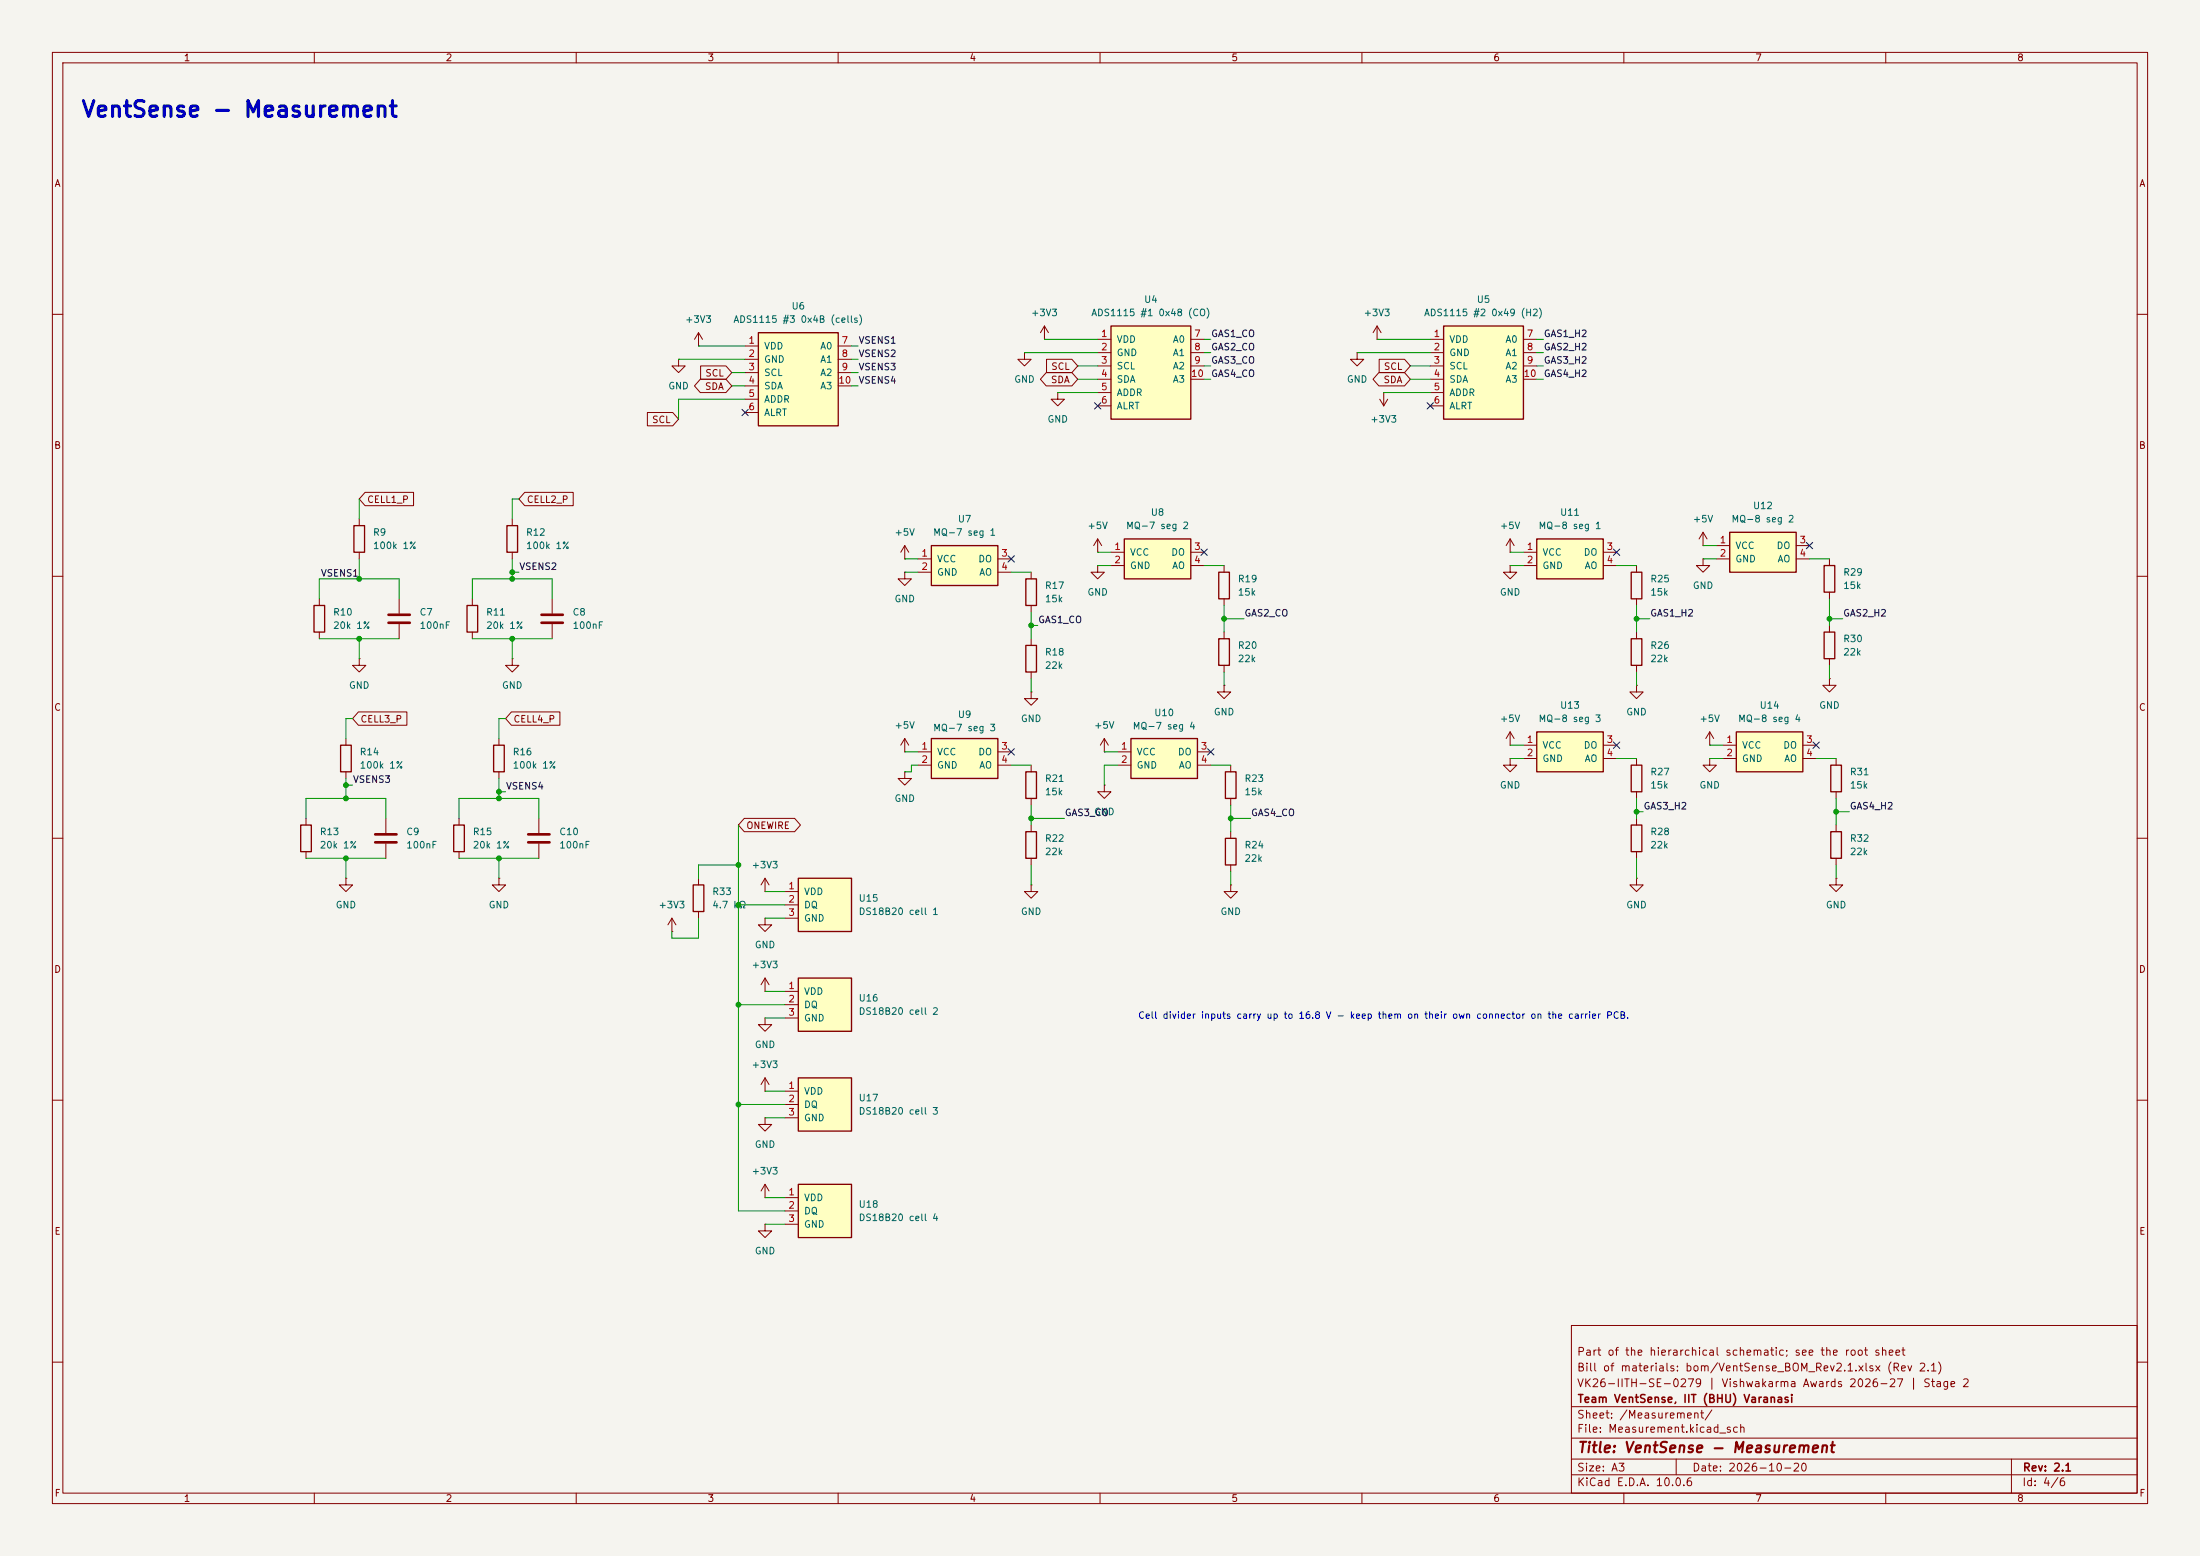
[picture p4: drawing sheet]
<svg xmlns="http://www.w3.org/2000/svg" width="420mm" height="297mm" viewBox="0 0 420 297" stroke-linecap="round" stroke-linejoin="round" font-family="sans-serif">
<path d="M0 0h420v297h-420z" fill="#f5f4ef" stroke="#f5f4ef" stroke-width=".19"/>
<g fill="none" stroke="#840000" stroke-width=".19">
<path d="M10 10h400v277h-400zM12 12h396v273h-396zM60 10v2M110 10v2M160 10v2M210 10v2M260 10v2M310 10v2M360 10v2M10 60h2M408 60h2M10 110h2"/>
<path d="M312.4 108v1.2M312.4 114.3v1.3M408 110h2M10 160h2M408 160h2M10 210h2M408 210h2M300 253h108v32h-108zM10 260h2M300 278.5h108M300 274.5h108M300 268.5h108"/>
<path d="M320 278.5v3M384 278.5v6.5M408 260h2M60 285v2M110 285v2M160 285v2M210 285v2M260 285v2M300 281.5h108M310 285v2M360 285v2"/>
</g>
<path d="M311.4 109.2h2v5.1h-2z" fill="none" stroke="#840000" stroke-width=".25"/>
<path d="M212.1 62.2h15.2v17.8h-15.2z" fill="#ffffc2"/>
<path d="M212.1 62.2h15.2v17.8h-15.2z" fill="none" stroke="#840000" stroke-width=".25"/>
<path d="M209.5 64.8h2.6M209.5 67.3h2.6M209.5 69.9h2.6M209.5 72.4h2.6M209.5 74.9h2.6M209.5 77.5h2.6M227.3 64.8h2.6M227.3 67.3h2.6M227.3 69.9h2.6M227.3 72.4h2.6" fill="none" stroke="#840000" stroke-width=".19"/>
<path d="M177.8 104.1h12.7v7.7h-12.7z" fill="#ffffc2"/>
<path d="M177.8 104.1h12.7v7.7h-12.7z" fill="none" stroke="#840000" stroke-width=".25"/>
<g fill="none" stroke="#840000" stroke-width=".19">
<path d="M195.6 67.3v1.3h1.2l-1.2 1.3-1.3-1.3h1.3M195.6 67.3h.1M199.4 64.8h.1M199.4 62.2l-.8 1.3M199.4 62.2l.8 1.3M199.4 62.2v2.6M201.9 74.9v1.3h1.3l-1.3 1.3-1.2-1.3h1.2M201.9 74.9h.1M175.3 106.7h2.5M175.3 109.2h2.5M190.5 106.7h2.5M190.5 109.2h2.5"/>
<path d="M209.5 105.4h.1M209.5 102.9l-.7 1.2M209.5 102.9l.8 1.2M209.5 102.9v2.5"/>
</g>
<path d="M214.6 102.9h12.7v7.6h-12.7z" fill="#ffffc2"/>
<path d="M214.6 102.9h12.7v7.6h-12.7zM311.4 121.9h2v5.1h-2z" fill="none" stroke="#840000" stroke-width=".25"/>
<path d="M212.1 105.4h2.5M212.1 108h2.5M227.3 105.4h2.6M227.3 108h2.6M312.4 120.7v1.2M312.4 127v1.3" fill="none" stroke="#840000" stroke-width=".19"/>
<path d="M293.4 139.7h12.7v7.6h-12.7z" fill="#ffffc2"/>
<path d="M348.2 108h2.1v5h-2.1zM293.4 139.7h12.7v7.6h-12.7zM348.2 120.7h2.1v5h-2.1z" fill="none" stroke="#840000" stroke-width=".25"/>
<g fill="none" stroke="#840000" stroke-width=".19">
<path d="M325.1 106.7v1.3h1.3l-1.3 1.2-1.3-1.2h1.3M325.1 106.7h.1M325.1 104.1h.1M325.1 101.6l-.7 1.3M325.1 101.6l.8 1.3M325.1 101.6v2.5M349.2 106.7v1.3M349.2 113v1.3M349.2 119.4v1.3M349.2 125.7v1.3M290.8 142.2h2.6M290.8 144.8h2.6"/>
<path d="M306.1 142.2h2.5M306.1 144.8h2.5"/>
</g>
<path d="M330.2 101.6h12.7v7.6h-12.7z" fill="#ffffc2"/>
<path d="M89.2 115.6h2v5.1h-2zM195.8 110.5h2.1v5.1h-2.1zM330.2 101.6h12.7v7.6h-12.7zM195.8 123.2h2.1v5.1h-2.1z" fill="none" stroke="#840000" stroke-width=".25"/>
<path d="M90.2 114.3v1.3M172.7 109.2v1.3h1.3l-1.3 1.3-1.3-1.3h1.3M172.7 109.2h.1M196.8 109.2v1.3M196.8 115.6v1.2M327.7 104.1h2.5M327.7 106.7h2.5M342.9 104.1h2.5M342.9 106.7h2.5M90.2 120.7v1.2M196.8 121.9v1.3M196.8 128.3v1.2" fill="none" stroke="#840000" stroke-width=".19"/>
<path d="M152.4 226.1h10.2v10.1h-10.2z" fill="#ffffc2"/>
<path d="M152.4 226.1h10.2v10.1h-10.2z" fill="none" stroke="#840000" stroke-width=".25"/>
<path d="M146 194.3v1.3h1.3l-1.3 1.3-1.2-1.3h1.2M146 194.3h.1M149.9 228.6h2.5M149.9 231.1h2.5M149.9 233.7h2.5" fill="none" stroke="#840000" stroke-width=".19"/>
<path d="M152.4 186.7h10.2v10.2h-10.2z" fill="#ffffc2"/>
<path d="M152.4 186.7h10.2v10.2h-10.2z" fill="none" stroke="#840000" stroke-width=".25"/>
<path d="M149.9 189.2h2.5M149.9 191.8h2.5M149.9 194.3h2.5" fill="none" stroke="#840000" stroke-width=".19"/>
<path d="M152.4 205.7h10.2v10.2h-10.2z" fill="#ffffc2"/>
<path d="M96.8 100.3h2v5.1h-2zM152.4 205.7h10.2v10.2h-10.2z" fill="none" stroke="#840000" stroke-width=".25"/>
<path d="M97.8 99.1v1.2M97.8 105.4v1.3M97.8 125.7v1.3h1.3l-1.3 1.3-1.3-1.3h1.3M97.8 125.7h.1M146 208.3h.1M146 205.7l-.7 1.3M146 205.7l.8 1.3M146 205.7v2.6M149.9 208.3h2.5M149.9 210.8h2.5M149.9 213.4h2.5" fill="none" stroke="#840000" stroke-width=".19"/>
<path d="M144.8 63.5h15.2v17.8h-15.2z" fill="#ffffc2"/>
<path d="M144.8 63.5h15.2v17.8h-15.2zM232.7 121.9h2v5.1h-2zM233.9 147.3h2.1v5.1h-2.1zM233.9 160h2.1v5.1h-2.1z" fill="none" stroke="#840000" stroke-width=".25"/>
<g fill="none" stroke="#840000" stroke-width=".19">
<path d="M129.5 68.6v1.3h1.3l-1.3 1.2-1.2-1.2h1.2M129.5 68.6h.1M133.3 66h.1M133.3 63.5l-.7 1.3M133.3 63.5l.8 1.3M133.3 63.5v2.5M142.2 66h2.6M142.2 68.6h2.6M142.2 71.1h2.6M142.2 73.7h2.6M142.2 76.2h2.6M142.2 78.7h2.6"/>
<path d="M160 66h2.6M160 68.6h2.6M160 71.1h2.6M160 73.7h2.6M105.4 114.3v2.8M105.4 119.1v2.8M209.5 108v1.2h1.3l-1.3 1.3-1.2-1.3h1.2M209.5 108h.1M288.3 105.4h.1M288.3 102.9v2.5M288.3 102.9l-.8 1.2M288.3 102.9l.8 1.2"/>
<path d="M233.7 120.7v1.2M233.7 127v1.3M288.3 139.7l-.8 1.3M288.3 139.7l.8 1.3M288.3 139.7v2.5M326.4 139.7l-.8 1.3M326.4 139.7l.8 1.3M326.4 139.7v2.5M234.9 146.1v1.2M234.9 152.4v1.3M234.9 158.8v1.2M288.3 144.8v1.3h1.3l-1.3 1.2-1.3-1.2h1.3"/>
<path d="M288.3 144.8h.1M288.3 142.2h.1M326.4 142.2h.1M234.9 165.1v1.3"/>
</g>
<path d="M103.4 117.3h4M103.4 118.9h4" fill="none" stroke="#840000" stroke-width=".51"/>
<path d="M293.4 102.9h12.7v7.6h-12.7z" fill="#ffffc2"/>
<path d="M293.4 102.9h12.7v7.6h-12.7z" fill="none" stroke="#840000" stroke-width=".25"/>
<path d="M290.8 105.4h2.6M290.8 108h2.6M306.1 105.4h2.5M306.1 108h2.5" fill="none" stroke="#840000" stroke-width=".19"/>
<path d="M275.6 62.2h15.2v17.8h-15.2z" fill="#ffffc2"/>
<path d="M275.6 62.2h15.2v17.8h-15.2zM232.7 109.2h2v5.1h-2z" fill="none" stroke="#840000" stroke-width=".25"/>
<g fill="none" stroke="#840000" stroke-width=".19">
<path d="M259.1 67.3v1.3h1.2l-1.2 1.3-1.3-1.3h1.3M259.1 67.3h.1M262.9 64.8h.1M262.9 62.2l-.8 1.3M262.9 62.2l.8 1.3M262.9 62.2v2.6M273 64.8h2.6M273 67.3h2.6M273 69.9h2.6M273 72.4h2.6M273 74.9h2.6M273 77.5h2.6"/>
<path d="M290.8 64.8h2.6M290.8 67.3h2.6M290.8 69.9h2.6M290.8 72.4h2.6M233.7 108v1.2M233.7 114.3v1.3M349.2 129.5v1.3h1.3l-1.3 1.3-1.2-1.3h1.2M349.2 129.5h.1"/>
</g>
<path d="M331.5 139.7h12.7v7.6h-12.7z" fill="#ffffc2"/>
<path d="M331.5 139.7h12.7v7.6h-12.7zM311.4 146.1h2v5h-2zM311.4 157.5h2v5.1h-2zM349.5 146.1h2v5h-2zM349.5 158.8h2v5h-2z" fill="none" stroke="#840000" stroke-width=".25"/>
<g fill="none" stroke="#840000" stroke-width=".19">
<path d="M288.3 108v1.2h1.3l-1.3 1.3-1.3-1.3h1.3M288.3 108h.1M233.7 130.8v1.3h1.2l-1.2 1.3-1.3-1.3h1.3M233.7 130.8h.1M312.4 130.8v1.3h1.3l-1.3 1.3-1.3-1.3h1.3M312.4 130.8h.1M312.4 144.8v1.3M312.4 151.1v1.3M312.4 156.2v1.3M326.4 144.8v1.3h1.3l-1.3 1.2-1.3-1.2h1.3M326.4 144.8h.1M328.9 142.2h2.6"/>
<path d="M328.9 144.8h2.6M344.2 142.2h2.5M344.2 144.8h2.5M350.5 144.8v1.3M350.5 151.1v1.3M350.5 157.5v1.3M196.8 168.9v1.3h1.3l-1.3 1.3-1.2-1.3h1.2M196.8 168.9h.1M312.4 167.6v1.3h1.3l-1.3 1.3-1.3-1.3h1.3M312.4 167.6h.1M312.4 162.6v1.2M350.5 167.6v1.3h1.3l-1.3 1.3-1.3-1.3h1.3"/>
<path d="M350.5 167.6h.1M350.5 163.8v1.3"/>
</g>
<path d="M215.9 141h12.7v7.6h-12.7z" fill="#ffffc2"/>
<path d="M215.9 141h12.7v7.6h-12.7z" fill="none" stroke="#840000" stroke-width=".25"/>
<path d="M172.7 143.5h.1M172.7 141l-.7 1.2M172.7 141l.8 1.2M172.7 141v2.5M213.4 143.5h2.5M213.4 146.1h2.5M228.6 143.5h2.5M228.6 146.1h2.5" fill="none" stroke="#840000" stroke-width=".19"/>
<path d="M177.8 141h12.7v7.6h-12.7z" fill="#ffffc2"/>
<path d="M177.8 141h12.7v7.6h-12.7zM195.8 147.3h2.1v5.1h-2.1zM195.8 158.8h2.1v5h-2.1z" fill="none" stroke="#840000" stroke-width=".25"/>
<g fill="none" stroke="#840000" stroke-width=".19">
<path d="M172.7 106.7h.1M172.7 104.1l-.7 1.3M172.7 104.1l.8 1.3M172.7 104.1v2.6M196.8 132.1v1.3h1.3l-1.3 1.2-1.2-1.2h1.2M196.8 132.1h.1M172.7 147.3v1.3h1.3l-1.3 1.3-1.3-1.3h1.3M172.7 147.3h.1M175.3 143.5h2.5M175.3 146.1h2.5M190.5 143.5h2.5M190.5 146.1h2.5"/>
<path d="M196.8 146.1v1.2M196.8 152.4v1.3M196.8 157.5v1.3M210.8 143.5h.1M210.8 141l-.7 1.2M210.8 141l.8 1.2M210.8 141v2.5M146 170.2h.1M146 175.3v1.2h1.3l-1.3 1.3-1.2-1.3h1.2M146 175.3h.1M146 167.6l-.7 1.3M146 167.6l.8 1.3"/>
<path d="M146 167.6v2.6M196.8 163.8v1.3M146 189.2h.1M146 186.7v2.5M146 186.7l-.7 1.3M146 186.7l.8 1.3"/>
</g>
<path d="M152.4 167.6h10.2v10.2h-10.2z" fill="#ffffc2"/>
<path d="M59.9 115.6h2.1v5.1h-2.1zM67.6 100.3h2v5.1h-2zM57.4 157.5h2v5.1h-2zM65 142.2h2.1v5.1h-2.1zM86.6 157.5h2v5.1h-2zM94.2 142.2h2.1v5.1h-2.1zM132.3 168.9h2.1v5.1h-2.1zM152.4 167.6h10.2v10.2h-10.2z" fill="none" stroke="#840000" stroke-width=".25"/>
<g fill="none" stroke="#840000" stroke-width=".19">
<path d="M123.6 78.7h4.8l1.1 1.3-1.1 1.3h-4.8zM133.7 72.4h4.9l1.1 1.3-1.1 1.2h-4.9l-1.1-1.2zM133.7 69.8h4.9l1.1 1.3-1.1 1.3h-4.9zM199.7 71.1h4.9l1.1 1.3-1.1 1.3h-4.9l-1.1-1.3zM199.8 68.6h4.8l1.1 1.3-1.1 1.2h-4.8zM263.2 71.1h4.9l1.1 1.3-1.1 1.3h-4.9l-1.1-1.3zM263.3 68.6h4.8l1.1 1.3-1.1 1.2h-4.8zM263.4 76.2l.8 1.3M264.2 74.9h.1M264.2 74.9v2.6M264.9 76.2l-.7 1.3M68.6 99.1v1.2"/>
<path d="M69.7 94h9.2v2.5h-9.2l-1.1-1.2zM100.2 94h9.2v2.5h-9.2l-1.1-1.2zM61 114.3v1.3M68.6 105.4v1.3M76.2 114.3v2.8M76.2 119.1v2.8M61 120.7v1.2M68.4 135.9h9.3v2.5h-9.3l-1.1-1.2zM68.6 125.7v1.3h1.2l-1.2 1.3-1.3-1.3h1.3M68.6 125.7h.1M97.6 135.9h9.3v2.5h-9.3l-1.1-1.2zM58.4 156.2v1.3"/>
<path d="M66 141v1.2M66 147.3v1.3M73.7 156.2v2.8M87.6 156.2v1.3M95.2 141v1.2M95.2 147.3v1.3M102.9 156.2v2.8M142.1 156.2h9.6l1.1 1.3-1.1 1.3h-9.6l-1.1-1.3zM210.8 149.9v1.2h1.3l-1.3 1.3-1.3-1.3h1.3M210.8 149.9h.1M58.4 162.6v1.2M66 167.6v1.3h1.3l-1.3 1.3-1.2-1.3h1.2"/>
<path d="M66 167.6h.1M73.7 161v2.8M87.6 162.6v1.2M95.2 167.6v1.3h1.3l-1.3 1.3-1.2-1.3h1.2M95.2 167.6h.1M102.9 161v2.8M128.3 177.8h.1M128.3 175.3l-.8 1.2M128.3 175.3l.7 1.2M128.3 175.3v2.5M133.3 167.6v1.3M133.3 174v1.3"/>
<path d="M149.9 170.2h2.5M149.9 172.7h2.5M149.9 175.3h2.5M234.9 168.9v1.3h1.3l-1.3 1.3-1.2-1.3h1.2M234.9 168.9h.1M146 213.4v1.2h1.3l-1.3 1.3-1.2-1.3h1.2M146 213.4h.1M146 233.7v1.2h1.3l-1.3 1.3-1.2-1.3h1.2M146 233.7h.1M146 228.6h.1M146 226.1l-.7 1.2M146 226.1l.8 1.2"/>
<path d="M146 226.1v2.5"/>
</g>
<path d="M74.2 117.3h4M74.2 118.9h4M71.6 159.3h4.1M100.8 159.3h4.1M71.6 160.8h4.1M100.8 160.8h4.1" fill="none" stroke="#840000" stroke-width=".51"/>
<g fill="none" stroke="#009600" stroke-width=".19">
<path d="M129.5 68.6h12.7M133.3 66h8.9M139.7 73.7h2.5M139.7 71.1h2.5M142.2 76.2h-12.7v3.8M162.6 68.6h1.2M162.6 66h1.2M162.6 73.7h1.2M162.6 71.1h1.2M195.6 67.3h13.9M199.4 64.8h10.1M201.9 74.9h7.6"/>
<path d="M205.7 72.4h3.8M205.7 69.9h3.8M229.9 72.4h1.2M229.9 69.9h1.2M229.9 64.8h1.2M229.9 67.3h1.2M259.1 67.3h13.9M262.9 64.8h10.1M264.2 74.9h8.8M269.2 72.4h3.8M269.2 69.9h3.8M293.4 72.4h1.2"/>
<path d="M293.4 69.9h1.2M293.4 64.8h1.2M293.4 67.3h1.2M68.6 95.3v3.8M99.1 95.3h-1.3v3.8M61 114.3v-3.8h15.2v3.8M68.6 106.7v3.8M90.2 114.3v-3.8h15.2v3.8M97.8 106.7v3.8M97.8 109.2h1.3M172.7 109.2h2.6M172.7 106.7h2.6"/>
<path d="M193 109.2h3.8M196.8 116.8v5.1M196.8 119.4h1.3M209.5 105.4h2.6M209.5 108h2.6M229.9 108h3.8M233.7 115.6v5.1M233.7 118.1h3.8M288.3 105.4h2.5M288.3 108h2.5M308.6 108h3.8M312.4 118.1h2.6"/>
<path d="M312.4 115.6v5.1M325.1 106.7h2.6M325.1 104.1h2.6M345.4 106.7h3.8M349.2 118.1h2.6M349.2 114.3v5.1M61 121.9h15.2M67.3 137.2h-1.3v3.8M68.6 121.9v3.8M90.2 121.9h15.2M96.5 137.2h-1.3v3.8M97.8 121.9v3.8"/>
<path d="M196.8 129.5v2.6M233.7 128.3v2.5M312.4 128.3v2.5M349.2 127v2.5M58.4 156.2v-3.8h15.3v3.8M66 148.6v3.8M66 149.9h1.3M87.6 156.2v-3.8h15.3v3.8M95.2 148.6v3.8M95.2 151.1h1.3M141 157.5v73.6h8.9M172.7 143.5h2.6"/>
<path d="M175.3 146.1h-1.3v1.2h-1.3M193 146.1h3.8M196.8 153.7v3.8M196.8 156.2h6.4M210.8 143.5h2.6M213.4 146.1h-2.6v3.8M231.1 146.1h3.8M234.9 153.7v5.1M234.9 156.2h3.9M288.3 142.2h2.5M288.3 144.8h2.5M308.6 144.8h3.8"/>
<path d="M312.4 152.4v3.8M312.4 154.9h1.3M326.4 142.2h2.5M326.4 144.8h2.5M346.7 144.8h3.8M350.5 154.9h2.6M350.5 152.4v5.1M58.4 163.8h15.3M66 163.8v3.8M87.6 163.8h15.3M95.2 163.8v3.8M133.3 175.3v3.8h-5v-1.3"/>
<path d="M141 165.1h-7.7v2.5M141 172.7h8.9M146 170.2h3.9M146 175.3h3.9M196.8 165.1v3.8M234.9 166.4v2.5M312.4 163.8v3.8M350.5 165.1v2.5M141 191.8h8.9M146 194.3h3.9M146 189.2h3.9M141 210.8h8.9"/>
<path d="M146 208.3h3.9M146 213.4h3.9M146 228.6h3.9M146 233.7h3.9"/>
</g>
<g fill="none" stroke="#000084" stroke-width=".19">
<path d="M141.6 78.1l1.2 1.2M142.8 78.1l-1.2 1.2M208.9 76.9l1.3 1.2M210.2 76.9l-1.3 1.2M272.4 76.9l1.3 1.2M273.7 76.9l-1.3 1.2M192.4 106.1l1.2 1.2M193.6 106.1l-1.2 1.2M229.3 104.8l1.2 1.2M230.5 104.8l-1.2 1.2M308 104.8l1.2 1.2M309.2 104.8l-1.2 1.2"/>
<path d="M344.8 103.5l1.2 1.2M346 103.5l-1.2 1.2M192.4 142.9l1.2 1.2M193.6 142.9l-1.2 1.2M230.5 142.9l1.2 1.2M231.7 142.9l-1.2 1.2M308 141.6l1.2 1.2M309.2 141.6l-1.2 1.2M346.1 141.6l1.2 1.2M347.3 141.6l-1.2 1.2"/>
</g>
<g fill="#009600" stroke="#009600" stroke-width=".19">
<circle cx="68.6" cy="121.9" r=".46"/>
<circle cx="68.6" cy="110.5" r=".46"/>
<circle cx="95.2" cy="151.1" r=".46"/>
<circle cx="95.2" cy="152.4" r=".46"/>
<circle cx="66" cy="152.4" r=".46"/>
<circle cx="95.2" cy="163.8" r=".46"/>
<circle cx="66" cy="163.8" r=".46"/>
<circle cx="66" cy="149.9" r=".46"/>
<circle cx="141" cy="165.1" r=".46"/>
<circle cx="141" cy="172.7" r=".46"/>
<circle cx="141" cy="210.8" r=".46"/>
<circle cx="141" cy="191.8" r=".46"/>
<circle cx="97.8" cy="109.2" r=".46"/>
<circle cx="97.8" cy="121.9" r=".46"/>
<circle cx="97.8" cy="110.5" r=".46"/>
<circle cx="196.8" cy="156.2" r=".46"/>
<circle cx="234.9" cy="156.2" r=".46"/>
<circle cx="312.4" cy="118.1" r=".46"/>
<circle cx="349.2" cy="118.1" r=".46"/>
<circle cx="196.8" cy="119.4" r=".46"/>
<circle cx="233.7" cy="118.1" r=".46"/>
<circle cx="312.4" cy="154.9" r=".46"/>
<circle cx="350.5" cy="154.9" r=".46"/>
</g>
<text font-size="3" fill="#0000c2" x="15.3" y="23.1">VentSense - Measurement</text>
<text font-size="2" fill="#840000" x="301" y="277.8">Title: VentSense - Measurement</text>
<g font-size="1.5" fill="#840000">
<text x="300.9" y="262.1">Bill of materials: bom/VentSense_BOM_Rev2.1.xlsx (Rev 2.1)</text>
<text x="300.9" y="259.1">Part of the hierarchical schematic; see the root sheet</text>
<text x="300.9" y="265.1">VK26-IITH-SE-0279 | Vishwakarma Awards 2026-27 | Stage 2</text>
<text x="301" y="268.1">Team VentSense, IIT (BHU) Varanasi</text>
<text x="300.9" y="273.8">File: Measurement.kicad_sch</text>
<text x="300.9" y="271.1">Sheet: /Measurement/</text>
<text x="300.9" y="281.2">Size: A3</text>
<text x="322.9" y="281.2">Date: 2026-10-20</text>
<text x="386" y="281.2">Rev: 2.1</text>
<text x="300.9" y="284">KiCad E.D.A. 10.0.6</text>
<text x="385.9" y="284">Id: 4/6</text>
</g>
<g font-size="1.3" fill="#840000">
<text x="35" y="12">1</text>
<text x="85" y="12">2</text>
<text x="135" y="12">3</text>
<text x="185" y="12">4</text>
<text x="235" y="12">5</text>
<text x="285" y="12">6</text>
<text x="335" y="12">7</text>
<text x="385" y="12">8</text>
<text x="10.3" y="36">A</text>
<text x="408.3" y="36">A</text>
<text x="200.6" y="70.9">SCL</text>
<text x="264.1" y="70.9">SCL</text>
<text x="134.5" y="74.7">SDA</text>
<text x="134.5" y="72.2">SCL</text>
<text x="200.5" y="73.4">SDA</text>
<text x="264" y="73.4">SDA</text>
<text x="124.4" y="81.1">SCL</text>
<text x="10.2" y="86">B</text>
<text x="408.2" y="86">B</text>
<text x="70" y="96.3">CELL1_P</text>
<text x="100.5" y="96.3">CELL2_P</text>
<text x="10.2" y="136">C</text>
<text x="408.2" y="136">C</text>
<text x="68.7" y="138.2">CELL3_P</text>
<text x="97.9" y="138.2">CELL4_P</text>
<text x="142.4" y="158.5">ONEWIRE</text>
<text x="10.2" y="186">D</text>
<text x="408.2" y="186">D</text>
<text x="10.3" y="236">E</text>
<text x="408.3" y="236">E</text>
<text x="10.3" y="286">F</text>
<text x="35" y="287">1</text>
<text x="85" y="287">2</text>
<text x="135" y="287">3</text>
<text x="185" y="287">4</text>
<text x="235" y="287">5</text>
<text x="285" y="287">6</text>
<text x="335" y="287">7</text>
<text x="385" y="287">8</text>
<text x="408.3" y="286">F</text>
</g>
<g font-size="1.3" fill="#006464">
<text x="151" y="59.4">U6</text>
<text x="218.3" y="58.1">U4</text>
<text x="281.8" y="58.1">U5</text>
<text x="130.7" y="61.9">+3V3</text>
<text x="139.9" y="61.9">ADS1115 #3 0x4B (cells)</text>
<text x="196.7" y="60.7">+3V3</text>
<text x="208.2" y="60.7">ADS1115 #1 0x48 (CO)</text>
<text x="213.1" y="65.7">VDD</text>
<text x="223.8" y="65.7">A0</text>
<text x="260.2" y="60.7">+3V3</text>
<text x="271.7" y="60.7">ADS1115 #2 0x49 (H2)</text>
<text x="276.6" y="65.7">VDD</text>
<text x="287.3" y="65.7">A0</text>
<text x="145.8" y="67">VDD</text>
<text x="145.8" y="69.5">GND</text>
<text x="156.5" y="67">A0</text>
<text x="156.5" y="69.5">A1</text>
<text x="213.1" y="68.3">GND</text>
<text x="213.1" y="70.8">SCL</text>
<text x="223.8" y="68.3">A1</text>
<text x="223.8" y="70.8">A2</text>
<text x="276.6" y="68.3">GND</text>
<text x="276.6" y="70.8">SCL</text>
<text x="287.3" y="68.3">A1</text>
<text x="287.3" y="70.8">A2</text>
<text x="127.5" y="74.6">GND</text>
<text x="145.8" y="72.1">SCL</text>
<text x="145.8" y="74.6">SDA</text>
<text x="145.8" y="77.2">ADDR</text>
<text x="156.5" y="72.1">A2</text>
<text x="156.5" y="74.6">A3</text>
<text x="193.5" y="73.4">GND</text>
<text x="213.1" y="73.4">SDA</text>
<text x="213.1" y="75.9">ADDR</text>
<text x="223.8" y="73.4">A3</text>
<text x="257" y="73.4">GND</text>
<text x="276.6" y="73.4">SDA</text>
<text x="276.6" y="75.9">ADDR</text>
<text x="287.3" y="73.4">A3</text>
<text x="145.8" y="79.7">ALRT</text>
<text x="199.9" y="81">GND</text>
<text x="213.1" y="78.4">ALRT</text>
<text x="261.5" y="81">+3V3</text>
<text x="276.6" y="78.4">ALRT</text>
<text x="182.8" y="100">U7</text>
<text x="207.5" y="101.3">+5V</text>
<text x="214.9" y="101.3">MQ-7 seg 2</text>
<text x="219.6" y="98.8">U8</text>
<text x="286.2" y="101.3">+5V</text>
<text x="293.6" y="101.3">MQ-8 seg 1</text>
<text x="297.7" y="98.8">U11</text>
<text x="323.1" y="100">+5V</text>
<text x="330.4" y="100">MQ-8 seg 2</text>
<text x="334.5" y="97.5">U12</text>
<text x="71.1" y="102.6">R9</text>
<text x="71.1" y="105.1">100k 1%</text>
<text x="100.3" y="102.6">R12</text>
<text x="100.3" y="105.1">100k 1%</text>
<text x="170.7" y="102.6">+5V</text>
<text x="178" y="102.6">MQ-7 seg 1</text>
<text x="178.8" y="107.6">VCC</text>
<text x="186.7" y="107.6">DO</text>
<text x="215.6" y="106.4">VCC</text>
<text x="223.5" y="106.4">DO</text>
<text x="294.4" y="106.4">VCC</text>
<text x="302.2" y="106.4">DO</text>
<text x="331.2" y="105.1">VCC</text>
<text x="331.2" y="107.6">GND</text>
<text x="339.1" y="105.1">DO</text>
<text x="339.2" y="107.6">AO</text>
<text x="178.8" y="110.2">GND</text>
<text x="186.8" y="110.2">AO</text>
<text x="199.4" y="112.7">R17</text>
<text x="207.5" y="114">GND</text>
<text x="215.6" y="108.9">GND</text>
<text x="223.7" y="108.9">AO</text>
<text x="236.2" y="111.5">R19</text>
<text x="236.2" y="114">15k</text>
<text x="286.2" y="114">GND</text>
<text x="294.4" y="108.9">GND</text>
<text x="302.4" y="108.9">AO</text>
<text x="314.9" y="111.5">R25</text>
<text x="314.9" y="114">15k</text>
<text x="323.1" y="112.7">GND</text>
<text x="351.8" y="110.2">R29</text>
<text x="351.8" y="112.7">15k</text>
<text x="63.5" y="117.8">R10</text>
<text x="80" y="117.8">C7</text>
<text x="92.7" y="117.8">R11</text>
<text x="109.2" y="117.8">C8</text>
<text x="170.7" y="115.3">GND</text>
<text x="199.4" y="115.3">15k</text>
<text x="63.5" y="120.3">20k 1%</text>
<text x="80" y="120.3">100nF</text>
<text x="92.7" y="120.3">20k 1%</text>
<text x="109.2" y="120.3">100nF</text>
<text x="199.4" y="125.4">R18</text>
<text x="236.2" y="124.2">R20</text>
<text x="314.9" y="124.2">R26</text>
<text x="351.8" y="122.9">R30</text>
<text x="351.8" y="125.4">22k</text>
<text x="66.5" y="131.8">GND</text>
<text x="95.7" y="131.8">GND</text>
<text x="199.4" y="128">22k</text>
<text x="236.2" y="126.7">22k</text>
<text x="314.9" y="126.7">22k</text>
<text x="182.8" y="137.3">U9</text>
<text x="220.2" y="137">U10</text>
<text x="231.6" y="136.9">GND</text>
<text x="297.7" y="135.6">U13</text>
<text x="310.4" y="136.9">GND</text>
<text x="335.8" y="135.6">U14</text>
<text x="347.2" y="135.6">GND</text>
<text x="170.7" y="139.4">+5V</text>
<text x="178" y="139.9">MQ-7 seg 3</text>
<text x="194.8" y="138.1">GND</text>
<text x="208.8" y="139.4">+5V</text>
<text x="216.1" y="139.5">MQ-7 seg 4</text>
<text x="286.2" y="138.1">+5V</text>
<text x="293.6" y="138.1">MQ-8 seg 3</text>
<text x="294.4" y="143.2">VCC</text>
<text x="302.2" y="143.2">DO</text>
<text x="324.3" y="138.1">+5V</text>
<text x="331.7" y="138.1">MQ-8 seg 4</text>
<text x="332.5" y="143.2">VCC</text>
<text x="340.3" y="143.2">DO</text>
<text x="68.6" y="144.5">R14</text>
<text x="68.6" y="147">100k 1%</text>
<text x="97.8" y="144.5">R16</text>
<text x="97.8" y="147">100k 1%</text>
<text x="178.8" y="144.5">VCC</text>
<text x="178.8" y="147">GND</text>
<text x="186.7" y="144.5">DO</text>
<text x="186.8" y="147">AO</text>
<text x="199.4" y="149.6">R21</text>
<text x="216.9" y="144.5">VCC</text>
<text x="216.9" y="147">GND</text>
<text x="224.8" y="144.5">DO</text>
<text x="224.9" y="147">AO</text>
<text x="237.5" y="149.6">R23</text>
<text x="294.4" y="145.7">GND</text>
<text x="302.4" y="145.7">AO</text>
<text x="314.9" y="148.3">R27</text>
<text x="332.5" y="145.7">GND</text>
<text x="340.5" y="145.7">AO</text>
<text x="353" y="148.3">R31</text>
<text x="170.7" y="153.4">GND</text>
<text x="199.4" y="152.1">15k</text>
<text x="208.8" y="155.9">GND</text>
<text x="237.5" y="152.1">15k</text>
<text x="286.2" y="150.8">GND</text>
<text x="314.9" y="150.8">15k</text>
<text x="324.3" y="150.8">GND</text>
<text x="353" y="150.8">15k</text>
<text x="60.9" y="159.7">R13</text>
<text x="77.5" y="159.7">C9</text>
<text x="90.2" y="159.7">R15</text>
<text x="106.7" y="159.7">C10</text>
<text x="199.4" y="161">R22</text>
<text x="314.9" y="159.7">R28</text>
<text x="353" y="161">R32</text>
<text x="60.9" y="162.3">20k 1%</text>
<text x="77.5" y="162.3">100nF</text>
<text x="90.2" y="162.3">20k 1%</text>
<text x="106.7" y="162.3">100nF</text>
<text x="143.4" y="166.1">+3V3</text>
<text x="199.4" y="163.5">22k</text>
<text x="237.5" y="162.3">R24</text>
<text x="237.5" y="164.8">22k</text>
<text x="314.9" y="162.3">22k</text>
<text x="353" y="163.5">22k</text>
<text x="64" y="173.7">GND</text>
<text x="93.2" y="173.7">GND</text>
<text x="125.6" y="173.7">+3V3</text>
<text x="135.9" y="171.1">R33</text>
<text x="135.9" y="173.7">4.7 kΩ</text>
<text x="153.4" y="171.1">VDD</text>
<text x="153.4" y="173.7">DQ</text>
<text x="163.8" y="172.4">U15</text>
<text x="310.4" y="173.7">GND</text>
<text x="348.5" y="173.7">GND</text>
<text x="153.4" y="176.2">GND</text>
<text x="163.8" y="175">DS18B20 cell 1</text>
<text x="194.8" y="175">GND</text>
<text x="232.9" y="175">GND</text>
<text x="143.4" y="185.1">+3V3</text>
<text x="144" y="181.3">GND</text>
<text x="153.4" y="190.2">VDD</text>
<text x="163.8" y="191.5">U16</text>
<text x="153.4" y="192.7">DQ</text>
<text x="153.4" y="195.3">GND</text>
<text x="163.8" y="194">DS18B20 cell 2</text>
<text x="144" y="200.4">GND</text>
<text x="143.4" y="204.2">+3V3</text>
<text x="153.4" y="209.2">VDD</text>
<text x="153.4" y="211.8">DQ</text>
<text x="153.4" y="214.3">GND</text>
<text x="163.8" y="210.5">U17</text>
<text x="163.8" y="213.1">DS18B20 cell 3</text>
<text x="144" y="219.4">GND</text>
<text x="143.4" y="224.5">+3V3</text>
<text x="153.4" y="229.6">VDD</text>
<text x="153.4" y="232.1">DQ</text>
<text x="163.8" y="230.8">U18</text>
<text x="163.8" y="233.4">DS18B20 cell 4</text>
<text x="144" y="239.7">GND</text>
<text x="153.4" y="234.6">GND</text>
</g>
<g font-size="1.3" fill="#a90000">
<text x="142.8" y="65.9">1</text>
<text x="160.6" y="65.9">7</text>
<text x="210.1" y="64.6">1</text>
<text x="227.9" y="64.6">7</text>
<text x="273.6" y="64.6">1</text>
<text x="291.4" y="64.6">7</text>
<text x="142.8" y="68.4">2</text>
<text x="142.8" y="71">3</text>
<text x="160.6" y="68.4">8</text>
<text x="160.6" y="71">9</text>
<text x="210.1" y="67.2">2</text>
<text x="210.1" y="69.7">3</text>
<text x="227.9" y="67.2">8</text>
<text x="227.9" y="69.7">9</text>
<text x="273.6" y="67.2">2</text>
<text x="273.6" y="69.7">3</text>
<text x="291.4" y="67.2">8</text>
<text x="291.4" y="69.7">9</text>
<text x="142.8" y="73.5">4</text>
<text x="142.8" y="76.1">5</text>
<text x="160" y="73.5">10</text>
<text x="210.1" y="72.3">4</text>
<text x="210.1" y="74.8">5</text>
<text x="210.1" y="77.3">6</text>
<text x="227.3" y="72.3">10</text>
<text x="273.6" y="72.3">4</text>
<text x="273.6" y="74.8">5</text>
<text x="273.6" y="77.3">6</text>
<text x="290.8" y="72.3">10</text>
<text x="142.8" y="78.6">6</text>
<text x="175.8" y="106.5">1</text>
<text x="191" y="106.5">3</text>
<text x="212.6" y="105.3">1</text>
<text x="212.6" y="107.8">2</text>
<text x="227.9" y="105.3">3</text>
<text x="227.9" y="107.8">4</text>
<text x="291.4" y="105.3">1</text>
<text x="291.4" y="107.8">2</text>
<text x="306.6" y="105.3">3</text>
<text x="306.6" y="107.8">4</text>
<text x="328.2" y="104">1</text>
<text x="328.2" y="106.5">2</text>
<text x="343.4" y="104">3</text>
<text x="343.4" y="106.5">4</text>
<text x="175.8" y="109.1">2</text>
<text x="191" y="109.1">4</text>
<text x="175.8" y="143.4">1</text>
<text x="191" y="143.4">3</text>
<text x="213.9" y="143.4">1</text>
<text x="229.1" y="143.4">3</text>
<text x="291.4" y="142.1">1</text>
<text x="306.6" y="142.1">3</text>
<text x="329.5" y="142.1">1</text>
<text x="344.7" y="142.1">3</text>
<text x="175.8" y="145.9">2</text>
<text x="191" y="145.9">4</text>
<text x="213.9" y="145.9">2</text>
<text x="229.1" y="145.9">4</text>
<text x="291.4" y="144.6">2</text>
<text x="306.6" y="144.6">4</text>
<text x="329.5" y="144.6">2</text>
<text x="344.7" y="144.6">4</text>
<text x="150.4" y="170">1</text>
<text x="150.4" y="172.6">2</text>
<text x="150.4" y="175.1">3</text>
<text x="150.4" y="189.1">1</text>
<text x="150.4" y="191.6">2</text>
<text x="150.4" y="194.2">3</text>
<text x="150.4" y="208.1">1</text>
<text x="150.4" y="210.7">2</text>
<text x="150.4" y="213.2">3</text>
<text x="150.4" y="228.5">1</text>
<text x="150.4" y="231">2</text>
<text x="150.4" y="233.5">3</text>
</g>
<g font-size="1.3" fill="#0f0f0f">
<text x="163.8" y="65.9">VSENS1</text>
<text x="231.1" y="64.6">GAS1_CO</text>
<text x="294.6" y="64.6">GAS1_H2</text>
<text x="163.8" y="68.5">VSENS2</text>
<text x="163.8" y="71">VSENS3</text>
<text x="231.1" y="67.2">GAS2_CO</text>
<text x="231.1" y="69.7">GAS3_CO</text>
<text x="294.6" y="69.7">GAS3_H2</text>
<text x="294.6" y="67.2">GAS2_H2</text>
<text x="163.8" y="73.5">VSENS4</text>
<text x="231.1" y="72.3">GAS4_CO</text>
<text x="294.6" y="72.3">GAS4_H2</text>
<text x="61.2" y="110.4">VSENS1</text>
<text x="99" y="109.1">VSENS2</text>
<text x="198.1" y="119.3">GAS1_CO</text>
<text x="237.5" y="118">GAS2_CO</text>
<text x="314.9" y="118">GAS1_H2</text>
<text x="351.8" y="118">GAS2_H2</text>
<text x="67.3" y="149.7">VSENS3</text>
<text x="96.5" y="151">VSENS4</text>
<text x="313.7" y="154.8">GAS3_H2</text>
<text x="353" y="154.8">GAS4_H2</text>
<text x="203.2" y="156.1">GAS3_CO</text>
<text x="238.7" y="156.1">GAS4_CO</text>
</g>
<text font-size="1.3" fill="#0000c2" x="217.2" y="194.8">Cell divider inputs carry up to 16.8 V - keep them on their own connector on the carrier PCB.</text>
</svg>
